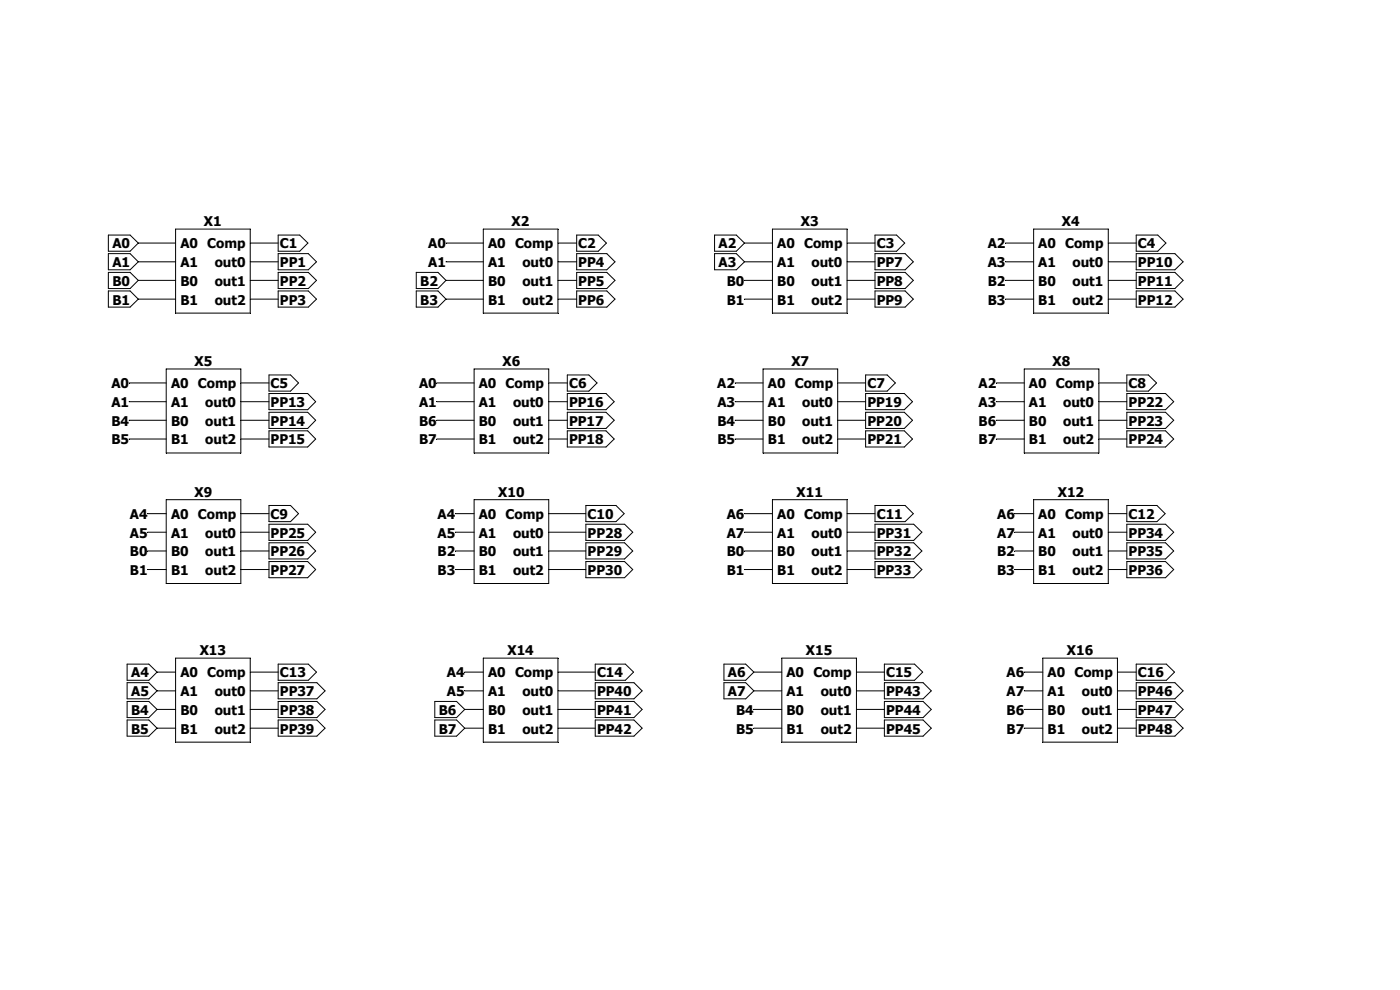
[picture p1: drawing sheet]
<svg xmlns="http://www.w3.org/2000/svg" width="297mm" height="210mm" viewBox="0 0 297 210" stroke-linecap="round" stroke-linejoin="round" font-family="sans-serif">
<g fill="none" stroke="#000" stroke-width=".21">
<path d="M23 49.9h4.6l1.7 1.7-1.7 1.7h-4.6zM23 53.8h4.6l1.7 1.7-1.7 1.7h-4.6zM23 57.8h4.6l1.7 1.7-1.7 1.7h-4.6zM29.3 51.6h8M29.3 55.5h8M29.3 59.5h8M37.3 48.6h15.8v17.8h-15.8zM53.1 51.6h5.9M53.1 55.5h5.9M53.1 59.5h5.9M59 49.9h4.6l1.7 1.7-1.7 1.7h-4.6zM59 53.8h6.4l1.7 1.7-1.7 1.7h-6.4z"/>
<path d="M59 57.8h6.4l1.7 1.7-1.7 1.7h-6.4zM88.3 57.8h4.6l1.7 1.7-1.7 1.7h-4.6zM94.6 51.6h7.9M94.6 55.5h7.9M94.6 59.5h7.9M102.5 48.6h15.9v17.8h-15.9zM118.4 51.6h3.9M118.4 55.5h3.9M118.4 59.5h3.9M122.3 49.9h4.6l1.8 1.7-1.8 1.7h-4.6zM122.3 53.8h6.4l1.8 1.7-1.8 1.7h-6.4zM122.3 57.8h6.4l1.8 1.7-1.8 1.7h-6.4z"/>
<path d="M151.6 49.9h4.6l1.7 1.7-1.7 1.7h-4.6zM151.6 53.8h4.6l1.7 1.7-1.7 1.7h-4.6zM157.9 51.6h6M157.9 55.5h6M157.9 59.5h6M163.9 48.6h15.8v17.8h-15.8zM179.7 51.6h5.9M179.7 55.5h5.9M179.7 59.5h5.9M185.6 49.9h4.6l1.7 1.7-1.7 1.7h-4.6zM185.6 53.8h6.4l1.8 1.7-1.8 1.7h-6.4zM185.6 57.8h6.4l1.8 1.7-1.8 1.7h-6.4z"/>
<path d="M213.3 51.6h6M213.3 55.5h6M213.3 59.5h6M219.3 48.6h15.8v17.8h-15.8zM235.1 51.6h5.9M235.1 55.5h5.9M235.1 59.5h5.9M241 49.9h4.6l1.8 1.7-1.8 1.7h-4.6zM241 53.8h8.3l1.7 1.7-1.7 1.7h-8.3zM241 57.8h8.3l1.7 1.7-1.7 1.7h-8.3zM23 61.7h4.6l1.7 1.8-1.7 1.7h-4.6zM29.3 63.5h8"/>
<path d="M35.3 78.3h15.8v17.8h-15.8zM53.1 63.5h5.9M57.1 79.5h4.5l1.7 1.7-1.7 1.8h-4.5zM59 61.7h6.4l1.7 1.8-1.7 1.7h-6.4zM88.3 61.7h4.6l1.7 1.8-1.7 1.7h-4.6zM94.6 63.5h7.9M100.6 78.3h15.8v17.8h-15.8zM118.4 63.5h3.9M120.4 79.5h4.5l1.8 1.7-1.8 1.8h-4.5zM122.3 61.7h6.4l1.8 1.8-1.8 1.7h-6.4zM157.9 63.5h6M161.9 78.3h15.8v17.8h-15.8z"/>
<path d="M179.7 63.5h5.9M183.6 79.5h4.6l1.7 1.7-1.7 1.8h-4.6zM185.6 61.7h6.4l1.8 1.8-1.8 1.7h-6.4zM213.3 63.5h6M217.3 78.3h15.8v17.8h-15.8zM235.1 63.5h5.9M239.1 79.5h4.5l1.8 1.7-1.8 1.8h-4.5zM241 61.7h8.3l1.7 1.8-1.7 1.7h-8.3zM27.4 81.2h7.9M27.4 85.2h7.9M27.4 89.2h7.9M27.4 93.1h7.9"/>
<path d="M51.1 81.2h6M51.1 85.2h6M51.1 89.2h6M51.1 93.1h6M57.1 83.5h8.2l1.7 1.7-1.7 1.7h-8.2zM57.1 87.5h8.2l1.7 1.7-1.7 1.7h-8.2zM57.1 91.4h8.2l1.7 1.7-1.7 1.7h-8.2zM92.7 81.2h7.9M92.7 85.2h7.9M92.7 89.2h7.9M92.7 93.1h7.9M116.4 81.2h4"/>
<path d="M116.4 85.2h4M116.4 89.2h4M116.4 93.1h4M120.4 87.5h8.2l1.7 1.7-1.7 1.7h-8.2zM120.4 83.5h8.2l1.7 1.7-1.7 1.7h-8.2zM120.4 91.4h8.2l1.7 1.7-1.7 1.7h-8.2zM156 81.2h5.9M156 85.2h5.9M156 89.2h5.9M156 93.1h5.9M177.7 81.2h5.9M177.7 85.2h5.9"/>
<path d="M177.7 89.2h5.9M177.7 93.1h5.9M183.6 83.5h8.3l1.7 1.7-1.7 1.7h-8.3zM183.6 87.5h8.3l1.7 1.7-1.7 1.7h-8.3zM183.6 91.4h8.3l1.7 1.7-1.7 1.7h-8.3zM211.4 81.2h5.9M211.4 85.2h5.9M211.4 89.2h5.9M211.4 93.1h5.9M233.1 81.2h6M233.1 85.2h6M233.1 89.2h6"/>
<path d="M233.1 93.1h6M239.1 83.5h8.2l1.7 1.7-1.7 1.7h-8.2zM239.1 87.5h8.2l1.7 1.7-1.7 1.7h-8.2zM239.1 91.4h8.2l1.7 1.7-1.7 1.7h-8.2zM31.3 109h4M31.3 112.9h4M31.3 116.9h4M35.3 106h15.8v17.8h-15.8zM51.1 109h6M51.1 112.9h6M51.1 116.9h6M57.1 107.2h4.5l1.7 1.8-1.7 1.7h-4.5z"/>
<path d="M57.1 111.2h8.2l1.7 1.7-1.7 1.7h-8.2zM57.1 115.1h8.2l1.7 1.8-1.7 1.7h-8.2zM57.1 119.1h8.2l1.7 1.7-1.7 1.8h-8.2zM96.6 109h4M96.6 112.9h4M96.6 116.9h4M100.6 106h15.8v17.8h-15.8zM116.4 109h7.9M116.4 112.9h7.9M116.4 116.9h7.9M124.3 111.2h8.2l1.7 1.7-1.7 1.7h-8.2zM124.3 115.1h8.2l1.7 1.8-1.7 1.7h-8.2z"/>
<path d="M124.3 119.1h8.2l1.7 1.7-1.7 1.8h-8.2zM124.3 107.2h6.4l1.7 1.8-1.7 1.7h-6.4zM157.9 109h6M157.9 112.9h6M157.9 116.9h6M163.9 106h15.8v17.8h-15.8zM179.7 109h5.9M179.7 112.9h5.9M179.7 116.9h5.9M185.6 107.2h6.4l1.8 1.8-1.8 1.7h-6.4zM185.6 111.2h8.2l1.8 1.7-1.8 1.7h-8.2zM185.6 115.1h8.2l1.8 1.8-1.8 1.7h-8.2z"/>
<path d="M185.6 119.1h8.2l1.8 1.7-1.8 1.8h-8.2zM215.3 109h4M215.3 112.9h4M215.3 116.9h4M219.3 106h15.8v17.8h-15.8zM235.1 109h4M235.1 112.9h4M235.1 116.9h4M239.1 107.2h6.3l1.8 1.8-1.8 1.7h-6.3zM239.1 111.2h8.2l1.7 1.7-1.7 1.7h-8.2zM239.1 115.1h8.2l1.7 1.8-1.7 1.7h-8.2zM239.1 119.1h8.2l1.7 1.7-1.7 1.8h-8.2z"/>
<path d="M31.3 120.8h4M37.3 139.6h15.8v17.8h-15.8zM51.1 120.8h6M96.6 120.8h4M102.5 139.6h15.9v17.8h-15.9zM116.4 120.8h7.9M157.9 120.8h6M165.9 139.6h15.8v17.8h-15.8zM179.7 120.8h5.9M215.3 120.8h4M221.2 139.6h15.9v17.8h-15.9zM235.1 120.8h4"/>
<path d="M27 140.9h4.6l1.7 1.7-1.7 1.7h-4.6zM27 144.8h4.6l1.7 1.8-1.7 1.7h-4.6zM27 148.8h4.6l1.7 1.7-1.7 1.7h-4.6zM27 152.7h4.6l1.7 1.8-1.7 1.7h-4.6zM33.3 142.6h4M33.3 146.6h4M33.3 150.5h4M33.3 154.5h4M53.1 142.6h5.9M53.1 146.6h5.9M53.1 150.5h5.9M53.1 154.5h5.9"/>
<path d="M59 140.9h6.4l1.7 1.7-1.7 1.7h-6.4zM59 144.8h8.2l1.8 1.8-1.8 1.7h-8.2zM59 148.8h8.2l1.8 1.7-1.8 1.7h-8.2zM59 152.7h8.2l1.8 1.8-1.8 1.7h-8.2zM92.2 148.8h4.7l1.7 1.7-1.7 1.7h-4.7zM92.2 152.7h4.7l1.7 1.8-1.7 1.7h-4.7zM98.6 142.6h3.9M98.6 146.6h3.9M98.6 150.5h3.9M98.6 154.5h3.9M118.4 142.6h7.9M118.4 146.6h7.9"/>
<path d="M118.4 150.5h7.9M118.4 154.5h7.9M126.3 140.9h6.4l1.7 1.7-1.7 1.7h-6.4zM126.3 144.8h8.2l1.7 1.8-1.7 1.7h-8.2zM126.3 148.8h8.2l1.7 1.7-1.7 1.7h-8.2zM126.3 152.7h8.2l1.7 1.8-1.7 1.7h-8.2zM153.6 140.9h4.6l1.7 1.7-1.7 1.7h-4.6zM153.6 144.8h4.6l1.7 1.8-1.7 1.7h-4.6zM159.9 142.6h6M159.9 146.6h6M159.9 150.5h6M159.9 154.5h6"/>
<path d="M181.7 142.6h5.9M181.7 146.6h5.9M181.7 150.5h5.9M181.7 154.5h5.9M187.6 140.9h6.4l1.7 1.7-1.7 1.7h-6.4zM187.6 144.8h8.2l1.8 1.8-1.8 1.7h-8.2zM187.6 148.8h8.2l1.8 1.7-1.8 1.7h-8.2zM187.6 152.7h8.2l1.8 1.8-1.8 1.7h-8.2zM217.3 142.6h3.9M217.3 146.6h3.9M217.3 150.5h3.9M217.3 154.5h3.9"/>
<path d="M237.1 142.6h3.9M237.1 146.6h3.9M237.1 150.5h3.9M237.1 154.5h3.9M241 140.9h6.4l1.8 1.7-1.8 1.7h-6.4zM241 144.8h8.3l1.7 1.8-1.7 1.7h-8.3zM241 148.8h8.3l1.7 1.7-1.7 1.7h-8.3zM241 152.7h8.3l1.7 1.8-1.7 1.7h-8.3z"/>
</g>
<g font-size="2.8">
<text x="23.8" y="52.7">A0</text>
<text x="38.3" y="52.7">A0 Comp</text>
<text x="43.3" y="48">X1</text>
<text x="59.4" y="52.7">C1</text>
<text x="90.8" y="52.7">A0</text>
<text x="103.5" y="52.7">A0 Comp</text>
<text x="108.5" y="48">X2</text>
<text x="122.7" y="52.7">C2</text>
<text x="152.4" y="52.7">A2</text>
<text x="164.9" y="52.7">A0 Comp</text>
<text x="169.9" y="48">X3</text>
<text x="186" y="52.7">C3</text>
<text x="209.6" y="52.7">A2</text>
<text x="220.3" y="52.7">A0 Comp</text>
<text x="225.3" y="48">X4</text>
<text x="241.4" y="52.7">C4</text>
<text x="23.8" y="56.7">A1</text>
<text x="38.3" y="56.7">A1</text>
<text x="45.6" y="56.7">out0</text>
<text x="59.4" y="56.7">PP1</text>
<text x="90.8" y="56.7">A1</text>
<text x="103.5" y="56.7">A1</text>
<text x="110.8" y="56.7">out0</text>
<text x="122.7" y="56.7">PP4</text>
<text x="152.4" y="56.7">A3</text>
<text x="164.9" y="56.7">A1</text>
<text x="172.2" y="56.7">out0</text>
<text x="186" y="56.7">PP7</text>
<text x="209.5" y="56.7">A3</text>
<text x="220.3" y="56.7">A1</text>
<text x="227.5" y="56.7">out0</text>
<text x="241.4" y="56.7">PP10</text>
<text x="23.8" y="60.6">B0</text>
<text x="23.8" y="64.6">B1</text>
<text x="38.3" y="60.6">B0</text>
<text x="38.3" y="64.6">B1</text>
<text x="45.6" y="60.6">out1</text>
<text x="45.6" y="64.6">out2</text>
<text x="59.4" y="60.6">PP2</text>
<text x="59.4" y="64.6">PP3</text>
<text x="89.2" y="60.6">B2</text>
<text x="89.2" y="64.6">B3</text>
<text x="103.5" y="60.6">B0</text>
<text x="103.5" y="64.6">B1</text>
<text x="110.8" y="60.6">out1</text>
<text x="110.8" y="64.6">out2</text>
<text x="122.7" y="60.6">PP5</text>
<text x="122.7" y="64.6">PP6</text>
<text x="154.2" y="60.6">B0</text>
<text x="154.2" y="64.6">B1</text>
<text x="164.9" y="60.6">B0</text>
<text x="164.9" y="64.6">B1</text>
<text x="172.2" y="60.6">out1</text>
<text x="172.2" y="64.6">out2</text>
<text x="186" y="60.6">PP8</text>
<text x="186" y="64.6">PP9</text>
<text x="209.5" y="60.6">B2</text>
<text x="209.5" y="64.6">B3</text>
<text x="220.3" y="60.6">B0</text>
<text x="220.3" y="64.6">B1</text>
<text x="227.5" y="60.6">out1</text>
<text x="227.5" y="64.6">out2</text>
<text x="241.4" y="60.6">PP11</text>
<text x="241.4" y="64.6">PP12</text>
<text x="41.3" y="77.7">X5</text>
<text x="106.6" y="77.7">X6</text>
<text x="167.9" y="77.7">X7</text>
<text x="223.3" y="77.7">X8</text>
<text x="23.6" y="82.4">A0</text>
<text x="36.3" y="82.4">A0 Comp</text>
<text x="57.4" y="82.4">C5</text>
<text x="88.9" y="82.4">A0</text>
<text x="101.6" y="82.4">A0 Comp</text>
<text x="120.7" y="82.4">C6</text>
<text x="152.2" y="82.4">A2</text>
<text x="162.9" y="82.4">A0 Comp</text>
<text x="184" y="82.4">C7</text>
<text x="207.6" y="82.4">A2</text>
<text x="218.3" y="82.4">A0 Comp</text>
<text x="239.4" y="82.4">C8</text>
<text x="23.6" y="86.4">A1</text>
<text x="36.3" y="86.4">A1</text>
<text x="43.6" y="86.4">out0</text>
<text x="57.4" y="86.4">PP13</text>
<text x="88.9" y="86.4">A1</text>
<text x="101.6" y="86.4">A1</text>
<text x="108.8" y="86.4">out0</text>
<text x="120.7" y="86.4">PP16</text>
<text x="152.2" y="86.4">A3</text>
<text x="162.9" y="86.4">A1</text>
<text x="170.2" y="86.4">out0</text>
<text x="184" y="86.4">PP19</text>
<text x="207.6" y="86.4">A3</text>
<text x="218.3" y="86.4">A1</text>
<text x="225.6" y="86.4">out0</text>
<text x="239.4" y="86.4">PP22</text>
<text x="23.6" y="90.3">B4</text>
<text x="23.6" y="94.3">B5</text>
<text x="36.3" y="90.3">B0</text>
<text x="36.3" y="94.3">B1</text>
<text x="43.6" y="90.3">out1</text>
<text x="43.6" y="94.3">out2</text>
<text x="57.4" y="90.3">PP14</text>
<text x="57.4" y="94.3">PP15</text>
<text x="88.9" y="90.3">B6</text>
<text x="88.9" y="94.3">B7</text>
<text x="101.6" y="90.3">B0</text>
<text x="101.6" y="94.3">B1</text>
<text x="108.8" y="90.3">out1</text>
<text x="108.8" y="94.3">out2</text>
<text x="120.7" y="90.3">PP17</text>
<text x="120.7" y="94.3">PP18</text>
<text x="152.2" y="90.3">B4</text>
<text x="152.2" y="94.3">B5</text>
<text x="162.9" y="90.3">B0</text>
<text x="162.9" y="94.3">B1</text>
<text x="170.2" y="90.3">out1</text>
<text x="170.2" y="94.3">out2</text>
<text x="184" y="90.3">PP20</text>
<text x="184" y="94.3">PP21</text>
<text x="207.6" y="90.3">B6</text>
<text x="207.6" y="94.3">B7</text>
<text x="218.3" y="90.3">B0</text>
<text x="218.3" y="94.3">B1</text>
<text x="225.6" y="90.3">out1</text>
<text x="225.6" y="94.3">out2</text>
<text x="239.4" y="90.3">PP23</text>
<text x="239.4" y="94.3">PP24</text>
<text x="41.3" y="105.4">X9</text>
<text x="105.7" y="105.4">X10</text>
<text x="169" y="105.4">X11</text>
<text x="224.4" y="105.4">X12</text>
<text x="27.6" y="110.1">A4</text>
<text x="36.3" y="110.1">A0 Comp</text>
<text x="57.4" y="110.1">C9</text>
<text x="92.8" y="110.1">A4</text>
<text x="101.6" y="110.1">A0 Comp</text>
<text x="124.7" y="110.1">C10</text>
<text x="154.2" y="110.1">A6</text>
<text x="164.9" y="110.1">A0 Comp</text>
<text x="186" y="110.1">C11</text>
<text x="211.5" y="110.1">A6</text>
<text x="220.3" y="110.1">A0 Comp</text>
<text x="239.4" y="110.1">C12</text>
<text x="27.6" y="114">A5</text>
<text x="27.6" y="118">B0</text>
<text x="36.3" y="114">A1</text>
<text x="36.3" y="118">B0</text>
<text x="43.6" y="114">out0</text>
<text x="43.6" y="118">out1</text>
<text x="57.4" y="114">PP25</text>
<text x="57.4" y="118">PP26</text>
<text x="92.8" y="118">B2</text>
<text x="92.8" y="114">A5</text>
<text x="101.6" y="114">A1</text>
<text x="101.6" y="118">B0</text>
<text x="108.8" y="114">out0</text>
<text x="108.8" y="118">out1</text>
<text x="124.7" y="114">PP28</text>
<text x="124.7" y="118">PP29</text>
<text x="154.2" y="114">A7</text>
<text x="154.2" y="118">B0</text>
<text x="164.9" y="114">A1</text>
<text x="164.9" y="118">B0</text>
<text x="172.2" y="114">out0</text>
<text x="172.2" y="118">out1</text>
<text x="186" y="114">PP31</text>
<text x="186" y="118">PP32</text>
<text x="211.5" y="114">A7</text>
<text x="211.5" y="118">B2</text>
<text x="220.3" y="114">A1</text>
<text x="220.3" y="118">B0</text>
<text x="227.5" y="114">out0</text>
<text x="227.5" y="118">out1</text>
<text x="239.4" y="114">PP34</text>
<text x="239.4" y="118">PP35</text>
<text x="27.6" y="122">B1</text>
<text x="36.3" y="122">B1</text>
<text x="43.6" y="122">out2</text>
<text x="57.4" y="122">PP27</text>
<text x="92.8" y="122">B3</text>
<text x="101.6" y="122">B1</text>
<text x="108.8" y="122">out2</text>
<text x="124.7" y="122">PP30</text>
<text x="154.2" y="122">B1</text>
<text x="164.9" y="122">B1</text>
<text x="172.2" y="122">out2</text>
<text x="186" y="122">PP33</text>
<text x="211.5" y="122">B3</text>
<text x="220.3" y="122">B1</text>
<text x="227.5" y="122">out2</text>
<text x="239.4" y="122">PP36</text>
<text x="27.8" y="143.7">A4</text>
<text x="38.3" y="143.7">A0 Comp</text>
<text x="42.4" y="139">X13</text>
<text x="59.4" y="143.7">C13</text>
<text x="94.8" y="143.7">A4</text>
<text x="103.5" y="143.7">A0 Comp</text>
<text x="107.7" y="139">X14</text>
<text x="126.7" y="143.7">C14</text>
<text x="154.4" y="143.7">A6</text>
<text x="166.8" y="143.7">A0 Comp</text>
<text x="171" y="139">X15</text>
<text x="188" y="143.7">C15</text>
<text x="213.5" y="143.7">A6</text>
<text x="222.2" y="143.7">A0 Comp</text>
<text x="226.4" y="139">X16</text>
<text x="241.4" y="143.7">C16</text>
<text x="27.8" y="147.7">A5</text>
<text x="38.3" y="147.7">A1</text>
<text x="45.6" y="147.7">out0</text>
<text x="59.4" y="147.7">PP37</text>
<text x="94.8" y="147.7">A5</text>
<text x="103.5" y="147.7">A1</text>
<text x="110.8" y="147.7">out0</text>
<text x="126.7" y="147.7">PP40</text>
<text x="154.4" y="147.7">A7</text>
<text x="166.8" y="147.7">A1</text>
<text x="174.1" y="147.7">out0</text>
<text x="188" y="147.7">PP43</text>
<text x="213.5" y="147.7">A7</text>
<text x="222.2" y="147.7">A1</text>
<text x="229.5" y="147.7">out0</text>
<text x="241.4" y="147.7">PP46</text>
<text x="27.8" y="151.6">B4</text>
<text x="27.8" y="155.6">B5</text>
<text x="38.3" y="151.6">B0</text>
<text x="38.3" y="155.6">B1</text>
<text x="45.6" y="151.6">out1</text>
<text x="45.6" y="155.6">out2</text>
<text x="59.4" y="151.6">PP38</text>
<text x="59.4" y="155.6">PP39</text>
<text x="93.1" y="151.6">B6</text>
<text x="93.1" y="155.6">B7</text>
<text x="103.5" y="151.6">B0</text>
<text x="103.5" y="155.6">B1</text>
<text x="110.8" y="151.6">out1</text>
<text x="110.8" y="155.6">out2</text>
<text x="126.7" y="151.6">PP41</text>
<text x="126.7" y="155.6">PP42</text>
<text x="156.2" y="151.6">B4</text>
<text x="156.2" y="155.6">B5</text>
<text x="166.8" y="151.6">B0</text>
<text x="166.8" y="155.6">B1</text>
<text x="174.1" y="151.6">out1</text>
<text x="174.1" y="155.6">out2</text>
<text x="188" y="151.6">PP44</text>
<text x="188" y="155.6">PP45</text>
<text x="213.5" y="151.6">B6</text>
<text x="213.5" y="155.6">B7</text>
<text x="222.2" y="151.6">B0</text>
<text x="222.2" y="155.6">B1</text>
<text x="229.5" y="151.6">out1</text>
<text x="229.5" y="155.6">out2</text>
<text x="241.4" y="151.6">PP47</text>
<text x="241.4" y="155.6">PP48</text>
</g>
</svg>
